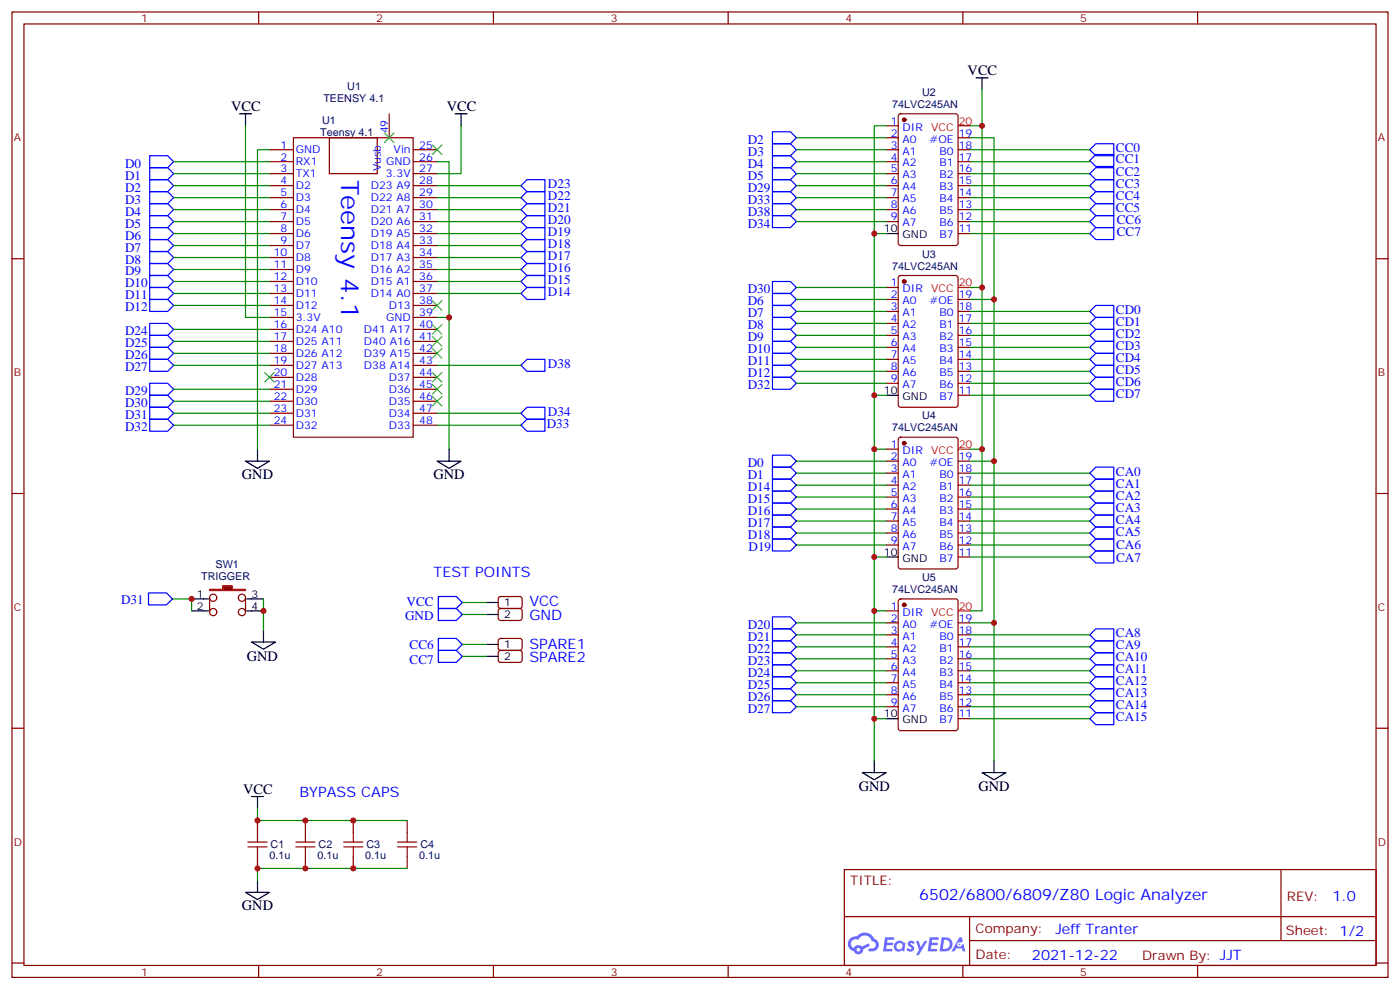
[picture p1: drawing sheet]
<svg xmlns="http://www.w3.org/2000/svg" width="412mm" height="292mm" viewBox="0 0 412 292" stroke-linecap="round" stroke-linejoin="round" font-family="sans-serif">
<g fill="none" stroke="#870000" stroke-width=".35">
<path d="M3.5 3.5h405.4v284.4h-405.4zM7.1 7.1h398.2v277.2h-398.2zM76.2 3.5v3.6M145.3 3.5v3.6M214.5 3.5v3.6M283.6 3.5v3.6M352.8 3.5v3.6M3.5 76.2h3.6M405.3 76.2h3.6M3.5 145.3h3.6M405.3 145.3h3.6M3.5 214.5h3.6"/>
<path d="M405.3 214.5h3.6M248.7 256.1h156.6v28.2h-156.6zM377.3 256.1v20.9M248.7 270h156.5M285.6 277h119.6M285.6 270v14.1M3.5 283.6h3.6M76.2 284.3v3.6M145.3 284.3v3.6M214.5 284.3v3.6M283.6 284.3v3.6M352.8 284.3v3.6"/>
<path d="M405.3 283.6h3.6"/>
</g>
<g fill="#5487ff">
<path d="M267.7 277.3a1.22 1.22 0 0 1 1.7 .3l-.4 .5a.47 .47 0 0 0-.3-.4 .47 .47 0 0 0-.5 .2l.1 .3a1.14 1.14 0 0 1 .8 1.7 1.14 1.14 0 0 1-1.9 0l-.2-.2 .5-.5 .7 .4a.29 .29 0 0 0 .3-.3 .29 .29 0 0 0-.2-.3 1.04 1.04 0 0 1-.6-1.7z"/>
<path d="M260.7 276h2.4l.3 .2-.2 .5-1.8 .1-.1 .8h1.5l.3 .4-.3 .4h-1.6l-.2 1.1h1.7l.2 .3-.2 .3-2.6 .1z"/>
<path d="M273.8 276h2.4l.3 .2-.1 .5-1.8 .1-.2 .8h1.6l.3 .4-.4 .4h-1.6l-.1 1.1h1.7l.2 .3-.2 .3-2.6 .1z"/>
<path d="M282.6 276.1h.7l.3 1.2-.6 .3a.69 .69 0 0 0-1 .3 .69 .69 0 0 0 .4 1 .69 .69 0 0 0 .9-.7l.5-.2 .6 2.2h-.8l-.2-.9h-1.8l-.5 .9h-.8z"/>
<path d="M269.8 277.1h.8l.6 1.8 1.1-1.8h.9l-2.6 4.2h-.8l.9-1.5z"/>
<path d="M277.4 276.1l-.6 4.1h1.3a2.11 2.11 0 0 0 2.5-2.1 2.11 2.11 0 0 0-2.5-2zM278.1 276.8a1.39 1.39 0 0 1 1.7 1.4 1.39 1.39 0 0 1-1.8 1.3h-.3z"/>
<path d="M263.7 277.7a1.54 1.54 0 0 0-.1 2.1 1.54 1.54 0 0 0 2.2 .2l.6 .2 .3-2.3-.2-.2-.4-.1a1.49 1.49 0 0 0-2.4 .1zM264 278.7a.94 .94 0 0 1 1.8 0 .94 .94 0 0 1-1.8 0z"/>
<path d="M250.4 276.4a2.18 2.18 0 0 0 1.1 3.7 1.44 1.44 0 0 0 1.6 1 1.44 1.44 0 0 0 1.2-1.5l2-1-.5-.8-1.9 1a1.47 1.47 0 0 0-2.4 .4 1.39 1.39 0 0 1-.7-1.9 1.39 1.39 0 0 1 2-.5 2.12 2.12 0 0 1 2.2-1.3 2.12 2.12 0 0 1 1.9 1.7 1.14 1.14 0 0 1 1.1 1.4 1.14 1.14 0 0 1-1.7 .8 .43 .43 0 0 0-.5 .3 .43 .43 0 0 0 .4 .5 1.98 1.98 0 0 0 2.5-1.2 1.98 1.98 0 0 0-1.2-2.5 3.1 3.1 0 0 0-5.3-.7l-.9 .1zM252.3 279.7a.55 .55 0 0 1 1.1 0 .55 .55 0 0 1-1.1 0z"/>
<circle cx="282.6" cy="278.1" r=".26"/>
</g>
<g fill="none" stroke="#870000" stroke-width=".35">
<path d="M114.7 33.5v7.1M261.1 37h3.5M264.8 33.7l.5-.2h16.2l.7 .4v37.7l-.4 .7h-16.5l-.7-.4v-37.7zM79.4 44.1h7M79.4 47.6h7M79.4 51.2h7M79.4 54.7h7M79.4 58.2h7M86.4 40.6h35.3v88.2h-35.3zM97 40.6h14.1v10.6h-14.1zM121.7 44.1h7.1M121.7 47.6h7.1"/>
<path d="M121.7 51.2h7.1M121.7 54.7h7.1M121.7 58.2h7.1M261.1 44.1h3.5M261.1 47.6h3.5M261.1 51.2h3.5M261.1 54.7h3.5M261.1 58.2h3.5M261.1 40.6h3.5M282.2 44.1h3.6M282.2 47.6h3.6M282.2 51.2h3.6"/>
<path d="M282.2 54.7h3.6M282.2 58.2h3.6M282.2 40.6h3.6M79.4 61.7h7M79.4 65.3h7M79.4 68.8h7M79.4 72.3h7M79.4 75.8h7M79.4 79.4h7M121.7 61.7h7.1M121.7 65.3h7.1M121.7 68.8h7.1"/>
<path d="M121.7 72.3h7.1M121.7 75.8h7.1M121.7 79.4h7.1M261.1 61.7h3.5M261.1 65.3h3.5M282.2 61.7h3.6M282.2 65.3h3.6M282.2 68.8h3.6M79.4 82.9h7M79.4 86.4h7M79.4 90h7M79.4 93.5h7"/>
<path d="M79.4 97h7M121.7 82.9h7.1M121.7 86.4h7.1M121.7 90h7.1M121.7 93.5h7.1M121.7 97h7.1M261.1 84.7h3.5M261.1 88.2h3.5M261.1 91.7h3.5M261.1 95.2h3.5M261.1 98.8h3.5M264.8 81.3l.5-.2h16.2l.7 .5v37.6l-.4 .7h-16.5l-.7-.4v-37.7z"/>
<path d="M282.2 88.2h3.6M282.2 91.7h3.6M282.2 95.2h3.6M282.2 98.8h3.6M79.4 100.5h7M79.4 104.1h7M79.4 107.6h7M79.4 111.1h7M79.4 114.7h7M79.4 118.2h7M121.7 100.5h7.1M121.7 104.1h7.1"/>
<path d="M121.7 107.6h7.1M121.7 111.1h7.1M121.7 114.7h7.1M121.7 118.2h7.1M261.1 102.3h3.5M261.1 105.8h3.5M261.1 109.4h3.5M261.1 112.9h3.5M282.2 102.3h3.6M282.2 105.8h3.6M282.2 109.4h3.6M282.2 112.9h3.6"/>
<path d="M282.2 116.4h3.6M79.4 121.7h7M79.4 125.2h7M121.7 121.7h7.1M121.7 125.2h7.1M261.1 132.3h3.5M261.1 135.8h3.5M261.1 139.3h3.5M264.8 129l.5-.2h16.2l.7 .4v37.7l-.4 .6-16.5 .1-.7-.5v-37.6zM282.2 135.8h3.6M282.2 139.3h3.6M261.1 142.9h3.5"/>
<path d="M261.1 146.4h3.5M261.1 149.9h3.5M261.1 153.5h3.5M261.1 157h3.5M282.2 142.9h3.6M282.2 146.4h3.6M282.2 149.9h3.6M282.2 153.5h3.6M282.2 157h3.6M147 179.4l.5-.2 5.9 .1 .4 .6-.1 2.4-.6 .4h-5.9l-.4-.7v-2.1zM147 175.9l.5-.2h5.9l.4 .7-.1 2.4-.6 .4-5.9-.1-.4-.6v-2.1zM261.1 160.5h3.5"/>
<path d="M261.1 179.9h3.5M264.8 176.6l.5-.2h16.2l.7 .4v37.7l-.4 .6-16.5 .1-.7-.5v-37.6zM282.2 160.5h3.6M282.2 164h3.6M147 188.2l.5-.2 5.9 .1 .4 .6-.1 2.4-.6 .5-5.9-.1-.4-.6v-2.2zM147 191.8l.5-.2h5.9l.4 .7-.1 2.4-.6 .4-5.9-.1-.4-.6v-2.1zM261.1 183.4h3.5M261.1 187h3.5M261.1 190.5h3.5M261.1 194h3.5M261.1 197.6h3.5M282.2 183.4h3.6"/>
<path d="M282.2 187h3.6M282.2 190.5h3.6M282.2 194h3.6M282.2 197.6h3.6M261.1 201.1h3.5M261.1 204.6h3.5M261.1 208.1h3.5M282.2 201.1h3.6M282.2 204.6h3.6M282.2 208.1h3.6M282.2 211.7h3.6M75.8 241.7v3.5"/>
<path d="M75.8 252.2v3.6M90 241.7v3.5M90 252.2v3.6M104.1 241.7v3.5M104.1 252.2v3.6M119.9 241.7v3.5M119.9 252.2v3.6"/>
</g>
<g fill="#870000" stroke="#870000" stroke-width=".35">
<circle cx="266.3" cy="35.3" r=".53"/>
<circle cx="266.3" cy="82.9" r=".53"/>
<circle cx="266.3" cy="130.5" r=".53"/>
<circle cx="266.3" cy="178.2" r=".53"/>
</g>
<g fill="none" stroke="#000" stroke-width=".35">
<path d="M70.6 33.5h3.5M72.3 33.5v3.5M134.1 33.5h3.5M135.8 33.5v3.5M287.5 22.9h3.5M289.3 22.9v3.6M261.1 68.8h3.5M261.1 116.4h3.5M72.3 135.8h7.1l-3.6 2.1zM75.8 132.3v3.5M128.8 135.8h7l-3.5 2.1zM132.3 132.3v3.5"/>
<path d="M56.4 176.4h3.6M56.4 179.9h3.6M143.2 177.4h3.6M261.1 164h3.5M74.1 189.1h7l-3.5 2.1zM77.6 185.6v3.5M143.2 189.8h3.6M143.2 193.3h3.6M143.2 181h3.6M261.1 211.7h3.5M74.1 234.6h3.5M75.8 234.6v3.5"/>
<path d="M254 227.5h7.1l-3.6 2.2zM257.5 224v3.5M289.3 227.5h7l-3.5 2.2zM292.8 224v3.5M75.8 259.3v3.5M72.3 262.8h7.1l-3.6 2.1z"/>
</g>
<path d="M282.2 37h3.6M282.2 84.7h3.6M282.2 132.3h3.6M282.2 179.9h3.6" fill="none" stroke="#f00" stroke-width=".35"/>
<g fill="none" stroke="#008700" stroke-width=".35">
<path d="M72.3 37v56.5h7.1M135.8 37v14.2h-7M261.1 37h-3.6v31.8h3.6M289.3 26.5v10.5h-3.5M289.3 37v47.7h-3.5M51.2 51.2h28.2M51.2 54.7h28.2M51.2 58.2h28.2M51.2 47.6h28.2M79.4 44.1h-3.6v88.2M128.8 47.6h3.5v84.7M128.8 54.7h24.7"/>
<path d="M128.8 58.2h24.7M234.6 44.1h26.5M234.6 51.2h26.5M234.6 54.7h26.5M234.6 58.2h26.5M234.6 40.6h26.5M234.6 47.6h26.5M285.8 40.6h7v47.6h-7M285.8 44.1h35.2M285.8 51.2h35.2M285.8 54.7h35.2M285.8 58.2h35.2"/>
<path d="M51.2 68.8h28.2M51.2 61.7h28.2M51.2 72.3h28.2M51.2 75.8h28.2M51.2 79.4h28.2M51.2 65.3h28.2M128.8 75.8h24.7M128.8 61.7h24.7M128.8 72.3h24.7M128.8 79.4h24.7M128.8 65.3h24.7M128.8 68.8h24.7"/>
<path d="M234.6 61.7h26.5M234.6 65.3h26.5M257.5 68.8v47.6h3.6M285.8 61.7h35.2M285.8 65.3h35.2M285.8 68.8h35.2M51.2 82.9h28.2M51.2 86.4h28.2M51.2 90h28.2M51.2 97h28.2M128.8 82.9h24.7M128.8 86.4h24.7"/>
<path d="M128.8 93.5h3.5M234.6 91.7h26.5M234.6 95.2h26.5M234.6 98.8h26.5M234.6 88.2h26.5M234.6 84.7h26.5M285.8 91.7h35.2M285.8 95.2h35.2M285.8 98.8h35.2M289.3 84.7v47.6h-3.5M292.8 88.2v47.6h-7M51.2 100.5h28.2"/>
<path d="M51.2 104.1h28.2M51.2 107.6h28.2M51.2 114.7h28.2M51.2 118.2h28.2M128.8 107.6h24.7M234.6 102.3h26.5M234.6 105.8h26.5M234.6 109.4h26.5M234.6 112.9h26.5M257.5 116.4v15.9h3.6M285.8 102.3h35.2M285.8 105.8h35.2"/>
<path d="M285.8 109.4h35.2M285.8 112.9h35.2M285.8 116.4h35.2M51.2 125.2h28.2M51.2 121.7h28.2M128.8 125.2h24.7M128.8 121.7h24.7M234.6 139.3h26.5M234.6 135.8h26.5M257.5 132.3v31.7h3.6M285.8 139.3h35.2M289.3 132.3v47.6h-3.5"/>
<path d="M292.8 135.8v47.6h-7M234.6 142.9h26.5M234.6 146.4h26.5M234.6 149.9h26.5M234.6 153.5h26.5M234.6 157h26.5M285.8 142.9h35.2M285.8 146.4h35.2M285.8 149.9h35.2M285.8 153.5h35.2M285.8 157h35.2M136.2 177.4h7"/>
<path d="M234.6 160.5h26.5M257.5 164v15.9h3.6M257.5 179.9v31.8h3.6M285.8 160.5h35.2M285.8 164h35.2M136.2 181h7M136.2 189.8h7M136.2 193.3h7M234.6 187h26.5M234.6 190.5h26.5M234.6 194h26.5M234.6 197.6h26.5"/>
<path d="M234.6 183.4h26.5M285.8 187h35.2M285.8 190.5h35.2M285.8 194h35.2M285.8 197.6h35.2M292.8 183.4v40.6M234.6 201.1h26.5M234.6 204.6h26.5M234.6 208.1h26.5M257.5 211.7v12.3M285.8 201.1h35.2M285.8 204.6h35.2"/>
<path d="M285.8 208.1h35.2M285.8 211.7h35.2M75.8 238.1v3.6h44.1M119.9 255.8h-44.1v3.5"/>
</g>
<g fill="none" stroke="#00f" stroke-width=".35">
<path d="M227.5 38.8h5.3l1.8 1.8-1.8 1.7h-5.3zM44.1 45.9h5.3l1.8 1.7-1.8 1.8h-5.3zM44.1 49.4h5.3l1.8 1.8-1.8 1.7h-5.3zM44.1 52.9h5.3l1.8 1.8-1.8 1.7h-5.3zM44.1 56.4h5.3l1.8 1.8-1.8 1.8h-5.3zM44.1 60h5.3l1.8 1.7-1.8 1.8h-5.3zM153.5 54.7l1.7-1.8h5.3v3.5h-5.3zM153.5 58.2l1.7-1.8h5.3v3.6h-5.3zM227.5 42.3h5.3l1.8 1.8-1.8 1.8h-5.3zM227.5 45.9h5.3l1.8 1.7-1.8 1.8h-5.3zM227.5 49.4h5.3l1.8 1.8-1.8 1.7h-5.3zM227.5 52.9h5.3l1.8 1.8-1.8 1.7h-5.3z"/>
<path d="M227.5 56.4h5.3l1.8 1.8-1.8 1.8h-5.3zM227.5 60h5.3l1.8 1.7-1.8 1.8h-5.3zM321 44.1l1.8-1.8h5.3v3.6h-5.3zM321 58.2l1.8-1.8h5.3v3.6h-5.3zM321 51.2l1.8-1.8h5.3v3.5h-5.3zM322.8 45.5h5.3v3.5h-5.3l-1.8-1.7zM322.8 52.9h5.3v3.5h-5.3l-1.8-1.7zM322.8 60h5.3v3.5h-5.3l-1.8-1.8zM44.1 67h5.3l1.8 1.8-1.8 1.8h-5.3zM44.1 70.6h5.3l1.8 1.7-1.8 1.8h-5.3zM44.1 74.1h5.3l1.8 1.7-1.8 1.8h-5.3zM44.1 77.6h5.3l1.8 1.8-1.8 1.7h-5.3z"/>
<path d="M44.1 63.5h5.3l1.8 1.8-1.8 1.7h-5.3zM153.5 61.7l1.7-1.7h5.3v3.5h-5.3zM153.5 68.8l1.7-1.8h5.3v3.6h-5.3zM153.5 72.3l1.7-1.7h5.3v3.5h-5.3zM153.5 75.8l1.7-1.7h5.3v3.5h-5.3zM153.5 79.4l1.7-1.8h5.3v3.5h-5.3zM155.2 63.5h5.3v3.5h-5.3l-1.7-1.7zM227.5 63.5h5.3l1.8 1.8-1.8 1.7h-5.3zM321 68.8l1.8-1.8h5.3v3.6h-5.3zM322.8 63.5h5.3v3.5h-5.3l-1.8-1.7zM44.1 81.1h5.3l1.8 1.8-1.8 1.8h-5.3zM44.1 84.7h5.3l1.8 1.7-1.8 1.8h-5.3z"/>
<path d="M44.1 88.2h5.3l1.8 1.8-1.8 1.7h-5.3zM44.1 95.2h5.3l1.8 1.8-1.8 1.8h-5.3zM44.1 98.8h5.3l1.8 1.7-1.8 1.8h-5.3zM153.5 82.9l1.7-1.8h5.3v3.6h-5.3zM153.5 86.4l1.7-1.7h5.3v3.5h-5.3zM227.5 86.4h5.3l1.8 1.8-1.8 1.8h-5.3zM227.5 90h5.3l1.8 1.7-1.8 1.8h-5.3zM227.5 93.5h5.3l1.8 1.7-1.8 1.8h-5.3zM227.5 97h5.3l1.8 1.8-1.8 1.7h-5.3zM227.5 82.9h5.3l1.8 1.8-1.8 1.7h-5.3zM321 91.7l1.8-1.7h5.3v3.5h-5.3zM321 98.8l1.8-1.8h5.3v3.5h-5.3z"/>
<path d="M322.8 93.5h5.3v3.5h-5.3l-1.8-1.8zM44.1 102.3h5.3l1.8 1.8-1.8 1.7h-5.3zM44.1 105.8h5.3l1.8 1.8-1.8 1.8h-5.3zM44.1 112.9h5.3l1.8 1.8-1.8 1.7h-5.3zM44.1 119.9h5.3l1.8 1.8-1.8 1.8h-5.3zM44.1 116.4h5.3l1.8 1.8-1.8 1.7h-5.3zM153.5 107.6l1.7-1.8h5.3v3.6h-5.3zM227.5 100.5h5.3l1.8 1.8-1.8 1.8h-5.3zM227.5 104.1h5.3l1.8 1.7-1.8 1.8h-5.3zM227.5 107.6h5.3l1.8 1.8-1.8 1.7h-5.3zM227.5 111.1h5.3l1.8 1.8-1.8 1.8h-5.3zM321 105.8l1.8-1.7h5.3v3.5h-5.3z"/>
<path d="M321 112.9l1.8-1.8h5.3v3.6h-5.3zM321 116.4l1.8-1.7h5.3v3.5h-5.3zM322.8 100.5h5.3v3.6h-5.3l-1.8-1.8zM322.8 107.6h5.3v3.5h-5.3l-1.8-1.7zM44.1 123.5h5.3l1.8 1.7-1.8 1.8h-5.3zM153.5 125.2l1.7-1.7h5.3v3.5h-5.3zM153.5 121.7l1.7-1.8h5.3v3.6h-5.3zM227.5 134.1h5.3l1.8 1.7-1.8 1.8h-5.3zM227.5 137.6h5.3l1.8 1.7-1.8 1.8h-5.3zM321 139.3l1.8-1.7h5.3v3.5h-5.3zM227.5 141.1h5.3l1.8 1.8-1.8 1.7h-5.3zM227.5 144.6h5.3l1.8 1.8-1.8 1.8h-5.3z"/>
<path d="M227.5 148.2h5.3l1.8 1.7-1.8 1.8h-5.3zM227.5 151.7h5.3l1.8 1.8-1.8 1.7h-5.3zM227.5 155.2h5.3l1.8 1.8-1.8 1.8h-5.3zM227.5 158.8h5.3l1.8 1.7-1.8 1.8h-5.3zM321 146.4l1.8-1.8h5.3v3.6h-5.3zM321 153.5l1.8-1.8h5.3v3.5h-5.3zM322.8 141.1h5.3v3.5h-5.3l-1.8-1.7zM322.8 148.2h5.3v3.5h-5.3l-1.8-1.8zM322.8 155.2h5.3v3.6h-5.3l-1.8-1.8zM43.7 174.6h5.3l1.8 1.8-1.8 1.8h-5.3zM129.1 179.2h5.3l1.8 1.8-1.8 1.7h-5.3zM129.1 175.7h5.3l1.8 1.7-1.8 1.8h-5.3z"/>
<path d="M321 160.5l1.8-1.7h5.3v3.5h-5.3zM322.8 162.3h5.3v3.5h-5.3l-1.8-1.8zM129.1 188h5.3l1.8 1.8-1.8 1.8h-5.3zM129.1 191.6h5.3l1.8 1.7-1.8 1.8h-5.3zM227.5 181.7h5.3l1.8 1.7-1.8 1.8h-5.3zM227.5 185.2h5.3l1.8 1.8-1.8 1.7h-5.3zM227.5 188.7h5.3l1.8 1.8-1.8 1.8h-5.3zM227.5 192.3h5.3l1.8 1.7-1.8 1.8h-5.3zM227.5 195.8h5.3l1.8 1.8-1.8 1.7h-5.3zM227.5 199.3h5.3l1.8 1.8-1.8 1.7h-5.3zM321 194l1.8-1.7h5.3v3.5h-5.3zM321 197.6l1.8-1.8h5.3v3.5h-5.3z"/>
<path d="M322.8 185.2h5.3v3.5h-5.3l-1.8-1.7zM322.8 188.7h5.3v3.6h-5.3l-1.8-1.8zM227.5 202.8h5.3l1.8 1.8-1.8 1.8h-5.3zM227.5 206.4h5.3l1.8 1.7-1.8 1.8h-5.3zM321 201.1l1.8-1.8h5.3v3.5h-5.3zM321 204.6l1.8-1.8h5.3v3.6h-5.3zM321 208.1l1.8-1.7h5.3v3.5h-5.3zM322.8 209.9h5.3v3.5h-5.3l-1.8-1.7z"/>
</g>
<g fill="none" stroke="#3c3" stroke-width=".35">
<path d="M127.4 42.7l2.8 2.8M130.2 42.7l-2.8 2.8M127.4 88.5l2.8 2.9M127.4 99.1l2.8 2.9M127.4 95.6l2.8 2.8M130.2 88.5l-2.8 2.9M130.2 99.1l-2.8 2.9M130.2 95.6l-2.8 2.8M78 109.7l2.8 2.8M80.8 109.7l-2.8 2.8M127.4 102.7l2.8 2.8M127.4 116.8l2.8 2.8"/>
<path d="M127.4 113.2l2.8 2.9M127.4 109.7l2.8 2.8M130.2 102.7l-2.8 2.8M130.2 116.8l-2.8 2.8M130.2 113.2l-2.8 2.9M130.2 109.7l-2.8 2.8"/>
</g>
<g fill="none" stroke="#a10000" stroke-width=".35">
<path d="M73 249.4h5.7M73 248h5.7M75.8 245.2v2.8M75.8 249.4v2.8M87.1 249.4h5.7M87.1 248h5.7M90 245.2v2.8M90 249.4v2.8M101.2 249.4h5.7M101.2 248h5.7M104.1 245.2v2.8M104.1 249.4v2.8"/>
<path d="M117.1 249.4h5.7M117.1 248h5.7M119.9 245.2v2.8M119.9 249.4v2.8"/>
</g>
<path d="M61.7 173.6h3.9v-1.1h2.8v1.1h3.9v.3h-10.6z" fill="#870000" stroke="#f00" stroke-width=".35"/>
<g fill="none" stroke="#870000" stroke-width=".35">
<path d="M61.7 176v4.3M72.3 176v4.3"/>
<circle cx="62.8" cy="176" r="1.06"/>
<circle cx="71.3" cy="176" r="1.06"/>
<circle cx="62.8" cy="180.3" r="1.06"/>
<circle cx="71.3" cy="180.3" r="1.06"/>
</g>
<path d="M60 176.4h1.4M60 179.9h1.4M72.7 176.4h4.9M72.7 179.9h4.9" fill="none" stroke="#000" stroke-width=".35"/>
<path d="M321 47.3v.3h-35.2M50.8 176.4h5.6v3.5M77.6 176.4v9.2" fill="none" stroke="#008700" stroke-width=".35"/>
<path d="M113.2 39.2l2.9 2.8M116.1 39.2l-2.9 2.8" fill="none" stroke="#3c3" stroke-width=".35"/>
<g fill="#c00">
<circle cx="289.3" cy="37" r=".88"/>
<circle cx="289.3" cy="84.7" r=".88"/>
<circle cx="289.3" cy="132.3" r=".88"/>
<circle cx="257.5" cy="116.4" r=".88"/>
<circle cx="257.5" cy="132.3" r=".88"/>
<circle cx="257.5" cy="164" r=".88"/>
<circle cx="257.5" cy="179.9" r=".88"/>
<circle cx="257.5" cy="211.7" r=".88"/>
<circle cx="292.8" cy="135.8" r=".88"/>
<circle cx="292.8" cy="183.4" r=".88"/>
<circle cx="292.8" cy="88.2" r=".88"/>
<circle cx="132.3" cy="93.5" r=".88"/>
<circle cx="104.1" cy="241.7" r=".88"/>
<circle cx="104.1" cy="255.8" r=".88"/>
<circle cx="257.5" cy="68.8" r=".88"/>
<circle cx="77.6" cy="179.9" r=".88"/>
<circle cx="56.4" cy="176.4" r=".88"/>
<circle cx="90" cy="241.7" r=".88"/>
<circle cx="75.8" cy="241.7" r=".88"/>
<circle cx="90" cy="255.8" r=".88"/>
<circle cx="75.8" cy="255.8" r=".88"/>
</g>
<text font-size="7.4" fill="#00f" x="100.5" y="52.9" transform="rotate(90 100.5 52.9)">Teensy 4.1</text>
<text font-size="4.6" fill="#00f" x="270.8" y="265.1">6502/6800/6809/Z80 Logic Analyzer</text>
<g font-size="4.2">
<text x="285" y="22.2">VCC</text>
<text x="68.1" y="32.8">VCC</text>
<text x="131.6" y="32.8">VCC</text>
<text x="71.3" y="141.1">GND</text>
<text x="127.7" y="141.1">GND</text>
<text x="72.7" y="194.7">GND</text>
<text x="71.6" y="233.9">VCC</text>
<text x="252.9" y="232.8">GND</text>
<text x="288.2" y="232.8">GND</text>
<text x="71.3" y="268.1">GND</text>
</g>
<g font-size="4.2" fill="#00f">
<text x="127.7" y="170">TEST POINTS</text>
<text x="155.9" y="178.5">VCC</text>
<text x="155.9" y="182.7">GND</text>
<text x="155.9" y="191.2">SPARE1</text>
<text x="155.9" y="195.1">SPARE2</text>
<text x="88.2" y="234.6">BYPASS CAPS</text>
<text x="392.5" y="265.4">1.0</text>
<text x="310.9" y="274.9">Jeff Tranter</text>
<text x="304" y="282.7">2021-12-22</text>
</g>
<g font-size="3.9" fill="#00f">
<text x="220.3" y="42.3">D2</text>
<text x="220.3" y="45.9">D3</text>
<text x="328.7" y="44.9">CC0</text>
<text x="36.8" y="49.4">D0</text>
<text x="36.8" y="52.9">D1</text>
<text x="220.3" y="49.4">D4</text>
<text x="220.3" y="52.9">D5</text>
<text x="328.7" y="48">CC1</text>
<text x="328.7" y="51.9">CC2</text>
<text x="36.8" y="56.4">D2</text>
<text x="36.8" y="60">D3</text>
<text x="161.4" y="55.4">D23</text>
<text x="161.4" y="58.9">D22</text>
<text x="220.3" y="56.4">D29</text>
<text x="220.3" y="60">D33</text>
<text x="328.7" y="55.4">CC3</text>
<text x="328.7" y="59">CC4</text>
<text x="36.8" y="63.5">D4</text>
<text x="161.4" y="62.4">D21</text>
<text x="161.4" y="66">D20</text>
<text x="220.3" y="63.5">D38</text>
<text x="328.7" y="62.5">CC5</text>
<text x="36.8" y="70.6">D6</text>
<text x="36.8" y="67">D5</text>
<text x="161.4" y="69.5">D19</text>
<text x="220.3" y="67">D34</text>
<text x="329" y="66">CC6</text>
<text x="329" y="69.5">CC7</text>
<text x="36.8" y="74.1">D7</text>
<text x="36.8" y="77.6">D8</text>
<text x="161.4" y="73">D18</text>
<text x="161.4" y="76.6">D17</text>
<text x="36.8" y="81.1">D9</text>
<text x="161.4" y="80.1">D16</text>
<text x="161.4" y="83.6">D15</text>
<text x="36.8" y="84.7">D10</text>
<text x="36.8" y="88.2">D11</text>
<text x="161.4" y="87.1">D14</text>
<text x="220.3" y="90">D6</text>
<text x="220.3" y="86.4">D30</text>
<text x="36.8" y="91.7">D12</text>
<text x="220.3" y="93.5">D7</text>
<text x="328.7" y="92.5">CD0</text>
<text x="36.8" y="98.8">D24</text>
<text x="220.3" y="97">D8</text>
<text x="220.3" y="100.5">D9</text>
<text x="328.7" y="96">CD1</text>
<text x="328.7" y="99.5">CD2</text>
<text x="36.8" y="102.3">D25</text>
<text x="36.8" y="105.8">D26</text>
<text x="220.3" y="104.1">D10</text>
<text x="220.3" y="107.6">D11</text>
<text x="328.7" y="103.1">CD3</text>
<text x="328.7" y="106.6">CD4</text>
<text x="36.8" y="109.4">D27</text>
<text x="161.4" y="108.3">D38</text>
<text x="220.3" y="111.1">D12</text>
<text x="328.7" y="110.1">CD5</text>
<text x="328.7" y="113.6">CD6</text>
<text x="36.8" y="116.4">D29</text>
<text x="36.8" y="119.9">D30</text>
<text x="220.3" y="114.7">D32</text>
<text x="328.7" y="117.2">CD7</text>
<text x="36.8" y="123.5">D31</text>
<text x="161" y="125.9">D33</text>
<text x="161.4" y="122.4">D34</text>
<text x="36.8" y="127">D32</text>
<text x="220.3" y="137.6">D0</text>
<text x="220.3" y="141.1">D1</text>
<text x="328.7" y="140.1">CA0</text>
<text x="328.7" y="143.6">CA1</text>
<text x="220.3" y="144.6">D14</text>
<text x="220.3" y="148.2">D15</text>
<text x="328.7" y="147.2">CA2</text>
<text x="220.3" y="151.7">D16</text>
<text x="220.3" y="155.2">D17</text>
<text x="328.7" y="150.7">CA3</text>
<text x="328.7" y="154.2">CA4</text>
<text x="220.3" y="158.8">D18</text>
<text x="328.7" y="157.7">CA5</text>
<text x="328.8" y="161.6">CA6</text>
<text x="220.5" y="162.3">D19</text>
<text x="328.8" y="165.5">CA7</text>
<text x="35.7" y="177.8">D31</text>
<text x="119.8" y="178.5">VCC</text>
<text x="119.3" y="182.7">GND</text>
<text x="220.3" y="185.2">D20</text>
<text x="120.6" y="191.2">CC6</text>
<text x="220.3" y="188.7">D21</text>
<text x="328.7" y="187.7">CA8</text>
<text x="328.7" y="191.3">CA9</text>
<text x="120.6" y="195.4">CC7</text>
<text x="220.3" y="192.3">D22</text>
<text x="220.3" y="195.8">D23</text>
<text x="328.7" y="194.8">CA10</text>
<text x="220.3" y="199.3">D24</text>
<text x="220.3" y="202.9">D25</text>
<text x="328.7" y="198.3">CA11</text>
<text x="328.7" y="201.8">CA12</text>
<text x="220.3" y="206.4">D26</text>
<text x="220.3" y="209.9">D27</text>
<text x="328.7" y="205.4">CA13</text>
<text x="328.7" y="208.9">CA14</text>
<text x="328.7" y="212.4">CA15</text>
</g>
<g font-size="3.9" fill="#800">
<text x="250.5" y="260.7">TITLE:</text>
<text x="379.1" y="265.4">REV:</text>
<text x="287.4" y="274.9">Company:</text>
<text x="378.7" y="275.5">Sheet: 1/2</text>
<text x="287.4" y="282.6">Date:</text>
<text x="336.4" y="282.7">Drawn By: JJT</text>
</g>
<g font-size="3.2" fill="#800">
<text x="41.6" y="6.5">1</text>
<text x="110.8" y="6.5">2</text>
<text x="179.9" y="6.5">3</text>
<text x="249.1" y="6.5">4</text>
<text x="318.2" y="6.5">5</text>
<text x="4.1" y="41.6">A</text>
<text x="405.9" y="41.6">A</text>
<text x="4.1" y="110.8">B</text>
<text x="405.9" y="110.8">B</text>
<text x="4.1" y="179.9">C</text>
<text x="405.9" y="179.9">C</text>
<text x="4.1" y="249.1">D</text>
<text x="405.9" y="249.1">D</text>
<text x="41.6" y="287.3">1</text>
<text x="110.8" y="287.3">2</text>
<text x="179.9" y="287.3">3</text>
<text x="249.1" y="287.3">4</text>
<text x="318.2" y="287.3">5</text>
</g>
<g font-size="3.2" fill="#000080">
<text x="95.2" y="30">TEENSY 4.1</text>
<text x="102.3" y="26.5">U1</text>
<text x="271.6" y="28.2">U2</text>
<text x="262.8" y="31.8">74LVC245AN</text>
<text x="94.3" y="39.9">Teensy 4.1</text>
<text x="94.9" y="36.4">U1</text>
<text x="271.6" y="75.8">U3</text>
<text x="262.8" y="79.4">74LVC245AN</text>
<text x="271.6" y="123.5">U4</text>
<text x="262.8" y="127">74LVC245AN</text>
<text x="63.5" y="167.2">SW1</text>
<text x="59.3" y="170.7">TRIGGER</text>
<text x="271.6" y="171.1">U5</text>
<text x="262.8" y="174.6">74LVC245AN</text>
<text x="79.7" y="249.8">C1</text>
<text x="93.8" y="249.8">C2</text>
<text x="107.9" y="249.8">C3</text>
<text x="123.8" y="249.8">C4</text>
<text x="79.4" y="252.9">0.1u</text>
<text x="93.5" y="252.9">0.1u</text>
<text x="107.6" y="252.9">0.1u</text>
<text x="123.5" y="252.9">0.1u</text>
</g>
<g font-size="3.2" fill="#00f">
<text x="114.3" y="39.3" transform="rotate(-90 114.3 39.3)">49</text>
<text x="262.4" y="36.7">1</text>
<text x="262.4" y="40.2">2</text>
<text x="265.9" y="38.5">DIR</text>
<text x="265.9" y="42">A0</text>
<text x="273.8" y="42">#OE</text>
<text x="282.4" y="40.2">19</text>
<text x="82.6" y="43.7">1</text>
<text x="82.6" y="47.3">2</text>
<text x="87.1" y="45.2">GND</text>
<text x="116" y="45.2">Vin</text>
<text x="123.5" y="43.7">25</text>
<text x="123.5" y="47.3">26</text>
<text x="262.4" y="43.7">3</text>
<text x="262.4" y="47.3">4</text>
<text x="265.9" y="45.5">A1</text>
<text x="276.7" y="45.5">B0</text>
<text x="282.4" y="47.3">17</text>
<text x="282.4" y="43.7">18</text>
<text x="82.6" y="50.8">3</text>
<text x="87.1" y="48.7">RX1</text>
<text x="87.1" y="52.2">TX1</text>
<text x="112.2" y="50.4" transform="rotate(-90 112.2 50.4)">Vusb</text>
<text x="113.7" y="52.2">3.3V</text>
<text x="113.7" y="48.7">GND</text>
<text x="123.5" y="50.8">27</text>
<text x="262.4" y="50.8">5</text>
<text x="265.9" y="49">A2</text>
<text x="265.9" y="52.6">A3</text>
<text x="276.7" y="52.6">B2</text>
<text x="276.7" y="49">B1</text>
<text x="282.4" y="50.8">16</text>
<text x="82.6" y="54.3">4</text>
<text x="82.6" y="57.9">5</text>
<text x="87.1" y="55.7">D2</text>
<text x="87.1" y="59.3">D3</text>
<text x="109.2" y="55.7">D23 A9</text>
<text x="109.2" y="59.3">D22 A8</text>
<text x="123.5" y="54.3">28</text>
<text x="123.5" y="57.9">29</text>
<text x="262.4" y="54.3">6</text>
<text x="262.4" y="57.9">7</text>
<text x="265.9" y="56.1">A4</text>
<text x="265.9" y="59.6">A5</text>
<text x="276.7" y="59.6">B4</text>
<text x="276.7" y="56.1">B3</text>
<text x="282.4" y="57.9">14</text>
<text x="282.4" y="54.3">15</text>
<text x="82.6" y="61.4">6</text>
<text x="82.6" y="64.9">7</text>
<text x="87.1" y="62.8">D4</text>
<text x="109.2" y="62.8">D21 A7</text>
<text x="123.5" y="61.4">30</text>
<text x="123.5" y="64.9">31</text>
<text x="262.4" y="61.4">8</text>
<text x="262.4" y="64.9">9</text>
<text x="265.9" y="63.1">A6</text>
<text x="276.7" y="63.1">B5</text>
<text x="282.4" y="64.9">12</text>
<text x="282.4" y="61.4">13</text>
<text x="82.6" y="68.4">8</text>
<text x="82.6" y="72">9</text>
<text x="87.1" y="66.3">D5</text>
<text x="87.1" y="69.9">D6</text>
<text x="109.2" y="66.3">D20 A6</text>
<text x="109.2" y="69.9">D19 A5</text>
<text x="123.5" y="68.4">32</text>
<text x="123.5" y="72">33</text>
<text x="265.9" y="66.7">A7</text>
<text x="276.7" y="70.2">B7</text>
<text x="276.7" y="66.7">B6</text>
<text x="282.4" y="68.4">11</text>
<text x="80.6" y="75.5">10</text>
<text x="87.1" y="73.4">D7</text>
<text x="87.1" y="76.9">D8</text>
<text x="109.2" y="73.4">D18 A4</text>
<text x="109.2" y="76.9">D17 A3</text>
<text x="123.5" y="75.5">34</text>
<text x="80.6" y="79">11</text>
<text x="80.6" y="82.6">12</text>
<text x="87.1" y="80.4">D9</text>
<text x="87.1" y="84">D10</text>
<text x="109.2" y="80.4">D16 A2</text>
<text x="109.2" y="84">D15 A1</text>
<text x="123.5" y="79">35</text>
<text x="123.5" y="82.6">36</text>
<text x="80.6" y="86.1">13</text>
<text x="80.6" y="89.6">14</text>
<text x="87.1" y="87.5">D11</text>
<text x="109.2" y="87.5">D14 A0</text>
<text x="123.5" y="86.1">37</text>
<text x="123.5" y="89.6">38</text>
<text x="262.4" y="84.3">1</text>
<text x="262.4" y="87.8">2</text>
<text x="265.9" y="86.1">DIR</text>
<text x="265.9" y="89.6">A0</text>
<text x="273.8" y="89.6">#OE</text>
<text x="282.4" y="87.8">19</text>
<text x="80.6" y="93.1">15</text>
<text x="87.1" y="91">D12</text>
<text x="87.1" y="94.5">3.3V</text>
<text x="113.7" y="94.5">GND</text>
<text x="114.5" y="91">D13</text>
<text x="123.5" y="93.1">39</text>
<text x="262.4" y="91.4">3</text>
<text x="262.4" y="94.9">4</text>
<text x="265.9" y="93.1">A1</text>
<text x="276.7" y="93.1">B0</text>
<text x="282.4" y="94.9">17</text>
<text x="282.4" y="91.4">18</text>
<text x="80.6" y="96.7">16</text>
<text x="80.6" y="100.2">17</text>
<text x="87.1" y="98.1">D24 A10</text>
<text x="87.1" y="101.6">D25 A11</text>
<text x="107.2" y="98.1">D41 A17</text>
<text x="107.2" y="101.6">D40 A16</text>
<text x="123.5" y="96.7">40</text>
<text x="123.5" y="100.2">41</text>
<text x="262.4" y="98.4">5</text>
<text x="262.4" y="102">6</text>
<text x="265.9" y="96.7">A2</text>
<text x="265.9" y="100.2">A3</text>
<text x="276.7" y="100.2">B2</text>
<text x="276.7" y="96.7">B1</text>
<text x="282.4" y="102">15</text>
<text x="282.4" y="98.4">16</text>
<text x="80.6" y="103.7">18</text>
<text x="80.6" y="107.2">19</text>
<text x="87.1" y="105.1">D26 A12</text>
<text x="107.2" y="105.1">D39 A15</text>
<text x="123.5" y="103.7">42</text>
<text x="123.5" y="107.2">43</text>
<text x="262.4" y="105.5">7</text>
<text x="265.9" y="103.7">A4</text>
<text x="265.9" y="107.2">A5</text>
<text x="276.7" y="107.2">B4</text>
<text x="276.7" y="103.7">B3</text>
<text x="282.4" y="105.5">14</text>
<text x="80.6" y="110.8">20</text>
<text x="87.1" y="108.7">D27 A13</text>
<text x="87.1" y="112.2">D28</text>
<text x="107.2" y="108.7">D38 A14</text>
<text x="114.5" y="112.2">D37</text>
<text x="123.5" y="110.8">44</text>
<text x="262.4" y="109">8</text>
<text x="262.4" y="112.5">9</text>
<text x="265.9" y="110.8">A6</text>
<text x="276.7" y="110.8">B5</text>
<text x="282.4" y="112.5">12</text>
<text x="282.4" y="109">13</text>
<text x="80.6" y="114.3">21</text>
<text x="80.6" y="117.8">22</text>
<text x="87.1" y="115.7">D29</text>
<text x="87.1" y="119.2">D30</text>
<text x="114.5" y="115.7">D36</text>
<text x="114.5" y="119.2">D35</text>
<text x="123.5" y="114.3">45</text>
<text x="123.5" y="117.8">46</text>
<text x="265.9" y="114.3">A7</text>
<text x="276.7" y="117.8">B7</text>
<text x="276.7" y="114.3">B6</text>
<text x="282.4" y="116.1">11</text>
<text x="80.6" y="121.4">23</text>
<text x="80.6" y="124.9">24</text>
<text x="87.1" y="122.8">D31</text>
<text x="114.5" y="122.8">D34</text>
<text x="123.5" y="121.4">47</text>
<text x="123.5" y="124.9">48</text>
<text x="87.1" y="126.3">D32</text>
<text x="114.5" y="126.3">D33</text>
<text x="262.4" y="131.9">1</text>
<text x="262.4" y="135.5">2</text>
<text x="265.9" y="133.7">DIR</text>
<text x="265.9" y="137.2">A0</text>
<text x="273.8" y="137.2">#OE</text>
<text x="282.4" y="135.5">19</text>
<text x="262.4" y="139">3</text>
<text x="262.4" y="142.5">4</text>
<text x="265.9" y="140.8">A1</text>
<text x="276.7" y="140.8">B0</text>
<text x="282.4" y="142.5">17</text>
<text x="282.4" y="139">18</text>
<text x="262.4" y="146.1">5</text>
<text x="262.4" y="149.6">6</text>
<text x="265.9" y="144.3">A2</text>
<text x="265.9" y="147.8">A3</text>
<text x="276.7" y="147.8">B2</text>
<text x="276.7" y="144.3">B1</text>
<text x="282.4" y="149.6">15</text>
<text x="282.4" y="146.1">16</text>
<text x="262.4" y="153.1">7</text>
<text x="265.9" y="151.3">A4</text>
<text x="265.9" y="154.9">A5</text>
<text x="276.7" y="154.9">B4</text>
<text x="276.7" y="151.3">B3</text>
<text x="282.4" y="153.1">14</text>
<text x="262.4" y="156.6">8</text>
<text x="262.4" y="160.2">9</text>
<text x="265.9" y="158.4">A6</text>
<text x="265.9" y="161.9">A7</text>
<text x="276.7" y="161.9">B6</text>
<text x="276.7" y="158.4">B5</text>
<text x="282.4" y="160.2">12</text>
<text x="282.4" y="156.6">13</text>
<text x="276.7" y="165.5">B7</text>
<text x="282.4" y="163.7">11</text>
<text x="262.4" y="179.6">1</text>
<text x="262.4" y="183.1">2</text>
<text x="265.9" y="181.3">DIR</text>
<text x="265.9" y="184.9">A0</text>
<text x="273.8" y="184.9">#OE</text>
<text x="282.4" y="183.1">19</text>
<text x="262.4" y="186.6">3</text>
<text x="262.4" y="190.1">4</text>
<text x="265.9" y="188.4">A1</text>
<text x="265.9" y="191.9">A2</text>
<text x="276.7" y="191.9">B1</text>
<text x="276.7" y="188.4">B0</text>
<text x="282.4" y="190.1">17</text>
<text x="282.4" y="186.6">18</text>
<text x="262.4" y="193.7">5</text>
<text x="262.4" y="197.2">6</text>
<text x="265.9" y="195.4">A3</text>
<text x="276.7" y="195.4">B2</text>
<text x="282.4" y="197.2">15</text>
<text x="282.4" y="193.7">16</text>
<text x="262.4" y="200.7">7</text>
<text x="265.9" y="199">A4</text>
<text x="265.9" y="202.5">A5</text>
<text x="276.7" y="202.5">B4</text>
<text x="276.7" y="199">B3</text>
<text x="282.4" y="200.7">14</text>
<text x="262.4" y="204.3">8</text>
<text x="262.4" y="207.8">9</text>
<text x="265.9" y="206">A6</text>
<text x="265.9" y="209.6">A7</text>
<text x="276.7" y="209.6">B6</text>
<text x="276.7" y="206">B5</text>
<text x="282.4" y="207.8">12</text>
<text x="282.4" y="204.3">13</text>
<text x="276.7" y="213.1">B7</text>
<text x="282.4" y="211.3">11</text>
</g>
<g font-size="3.2" fill="#f00">
<text x="274.3" y="38.5">VCC</text>
<text x="282.4" y="36.7">20</text>
<text x="274.3" y="86.1">VCC</text>
<text x="282.4" y="84.3">20</text>
<text x="282.4" y="131.9">20</text>
<text x="274.3" y="133.7">VCC</text>
<text x="282.4" y="179.6">20</text>
<text x="274.3" y="181.3">VCC</text>
</g>
<g font-size="3.2">
<text x="260.4" y="68.4">10</text>
<text x="265.9" y="70.2">GND</text>
<text x="260.4" y="116.1">10</text>
<text x="265.9" y="117.8">GND</text>
<text x="260.4" y="163.7">10</text>
<text x="265.9" y="165.5">GND</text>
<text x="58" y="176">1</text>
<text x="58" y="179.6">2</text>
<text x="74.1" y="176">3</text>
<text x="74.1" y="179.6">4</text>
<text x="148.5" y="178.5">1</text>
<text x="148.5" y="182">2</text>
<text x="148.5" y="190.9">1</text>
<text x="148.5" y="194.4">2</text>
<text x="260.4" y="211.3">10</text>
<text x="265.9" y="213.1">GND</text>
</g>
</svg>
